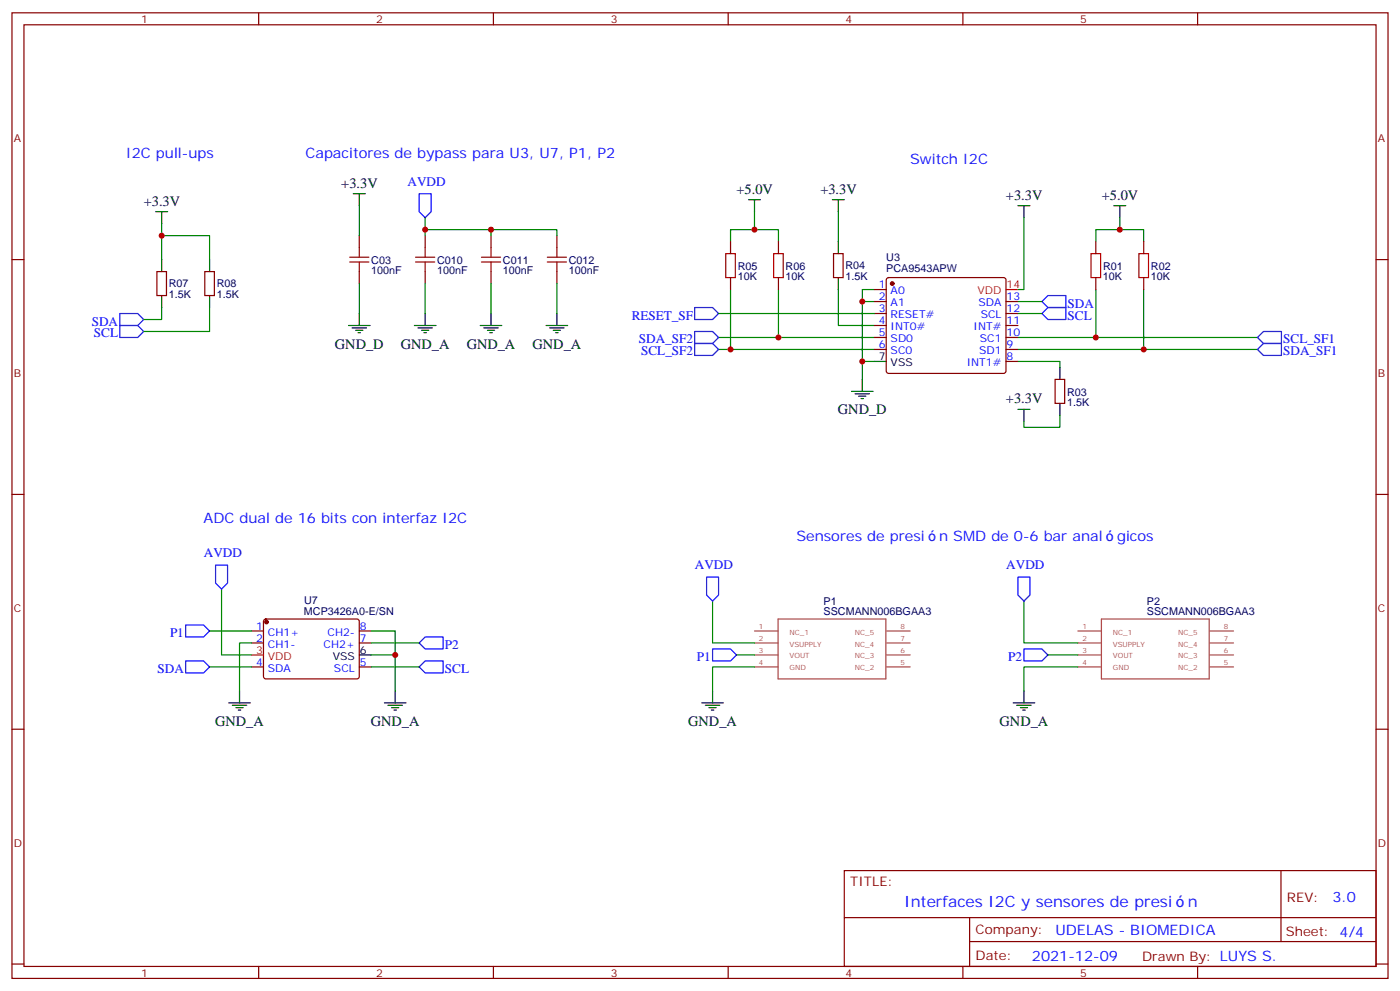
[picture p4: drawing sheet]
<svg xmlns="http://www.w3.org/2000/svg" width="412mm" height="292mm" viewBox="0 0 412 292" stroke-linecap="round" stroke-linejoin="round" font-family="sans-serif">
<g fill="none" stroke="#870000" stroke-width=".35">
<path d="M3.5 3.8h405.4v284.3h-405.4zM7.1 7.3h398.2v277.3h-398.2zM76.2 3.8v3.5M145.3 3.8v3.5M214.5 3.8v3.5M283.6 3.8v3.5M352.8 3.8v3.5M3.5 76.4h3.6M46.2 80h2.8v7h-2.8zM60.3 80h2.8v7h-2.8zM105.8 69.4v3.5M105.8 80v3.5"/>
<path d="M125.2 69.4v3.5M125.2 80v3.5M144.6 69.4v3.5M144.6 80v3.5M164 69.4v3.5M164 80v3.5M215.2 71.2v3.5M229.3 71.2v3.5M245.5 74.7h2.9v7h-2.9zM322.8 71.2v3.5M336.9 71.2v3.5M405.3 76.4h3.6"/>
<path d="M215.2 81.7v3.6M229.3 81.7v3.6M257.5 85.3h3.6M257.5 88.8h3.6M257.5 92.3h3.6M257.5 95.8h3.6M257.5 99.4h3.6M261.3 81.9l.5-.2h33.8l.5 .2 .2 .5v26.9l-.2 .5-.5 .2h-33.8l-.5-.3-.2-.4v-26.9zM296.3 88.8h3.6M296.3 92.3h3.6M296.3 95.8h3.6M296.3 99.4h3.6"/>
<path d="M322.8 81.7v3.6M336.9 81.7v3.6M257.5 102.9h3.6M296.3 102.9h3.6M296.3 106.4h3.6M310.8 111.7h2.8v7.1h-2.8zM3.5 145.6h3.6M405.3 145.6h3.6M74.1 185.8h3.5M74.1 189.3h3.5M74.1 196.4h3.5M77.8 182.5l.5-.2h27.1l.4 .7v16.5l-.7 .4h-27.1l-.4-.7v-16.2z"/>
<path d="M105.8 185.8h3.6M105.8 189.3h3.6M105.8 196.4h3.6M3.5 214.7h3.6M405.3 214.7h3.6M248.7 256.4h156.6v28.2h-156.6zM377.3 256.4v20.9M248.7 270.2h156.5M285.6 277.3h119.6M285.6 270.2v14.1M3.5 283.9h3.6M76.2 284.6v3.5"/>
<path d="M145.3 284.6v3.5M214.5 284.6v3.5M283.6 284.6v3.5M352.8 284.6v3.5M405.3 283.9h3.6"/>
</g>
<g fill="none" stroke="#008700" stroke-width=".35">
<path d="M47.6 76.4v-7h14.1v7M47.6 65.9v3.5M105.8 60.6v8.8M125.2 67.6h19.4v1.8M125.2 64.1v5.3M144.6 67.6h19.4v1.8M215.2 71.2v-3.6h14.1v3.6M222.2 62.3v5.3M246.9 62.3v8.9M301.6 64.1v21.2h-1.7M322.8 71.2v-3.6h14.1v3.6M329.8 64.1v3.5"/>
<path d="M47.6 90.6v3.5h-5.3M61.7 90.6v7h-19.4M105.8 83.5v8.8M125.2 83.5v8.8M144.6 83.5v8.8M164 83.5v8.8M211.7 99.4h17.6M211.7 92.3h45.8M215.2 85.3v17.6h42.3M229.3 85.3v14.1h28.2M246.9 85.3v10.5h10.6M257.5 85.3h-3.5v3.5"/>
<path d="M257.5 88.8h-3.5v17.6M299.9 99.4h70.5M299.9 88.8h7M299.9 92.3h7M322.8 85.3v14.1M336.9 85.3v17.6h33.5M211.7 102.9h3.5M257.5 106.4h-3.5v5.3M299.9 102.9h37M299.9 106.4h12.3v1.8M312.2 122.3v3.5h-10.6v-1.7M65.3 173.5v19.4h8.8"/>
<path d="M209.9 177v12.3h12.3M301.6 177v12.3h15.9M61.7 196.4h12.4M61.7 185.8h12.4M74.1 189.3h-3.5v14.1M109.4 192.9h7v10.5M109.4 185.8h7v7.1M109.4 196.4h14.1M109.4 189.3h14.1M217 192.9h5.2M222.2 196.4h-12.3v7M308.7 192.9h8.8"/>
<path d="M317.5 196.4h-15.9v7"/>
</g>
<g fill="none" stroke="#00f" stroke-width=".35">
<path d="M123.5 57h3.5v5.3l-1.8 1.8-1.7-1.8zM35.3 92.3h5.3l1.7 1.8-1.7 1.7h-5.3zM35.3 95.8h5.3l1.7 1.8-1.7 1.8h-5.3zM204.6 97.6h5.3l1.8 1.8-1.8 1.7h-5.3zM204.6 90.6h5.3l1.8 1.7-1.8 1.8h-5.3zM308.7 90.6h5.3v3.5h-5.3l-1.8-1.8zM308.7 87h5.3v3.6h-5.3l-1.8-1.8zM372.2 97.6h5.3v3.5h-5.3l-1.8-1.7zM204.6 101.1h5.3l1.8 1.8-1.8 1.8h-5.3zM370.4 102.9l1.8-1.8h5.3v3.6h-5.3zM63.5 166.4h3.5v5.3l-1.7 1.8-1.8-1.8zM208.1 169.9h3.6v5.3l-1.8 1.8-1.8-1.8z"/>
<path d="M299.9 169.9h3.5v5.3l-1.8 1.8-1.7-1.8zM54.7 194.6h5.3l1.7 1.8-1.7 1.8h-5.3zM54.7 184h5.3l1.7 1.8-1.7 1.8h-5.3zM125.2 194.6h5.3v3.6h-5.3l-1.7-1.8zM125.2 187.6h5.3v3.5h-5.3l-1.7-1.8zM209.9 191.1h5.3l1.8 1.8-1.8 1.7h-5.3zM301.6 191.1h5.3l1.8 1.8-1.8 1.7h-5.3z"/>
</g>
<g fill="none" stroke="#000" stroke-width=".35">
<path d="M104.1 57h3.5M105.8 57v3.6M220.5 58.8h3.5M222.2 58.8v3.5M245.2 58.8h3.5M246.9 58.8v3.5M45.9 62.3h3.5M47.6 62.3v3.6M47.6 76.4v3.6M61.7 76.4v3.6M246.9 71.2v3.5M299.9 60.6h3.5"/>
<path d="M301.6 60.6v3.5M328.1 60.6h3.5M329.8 60.6v3.5M47.6 87v3.6M61.7 87v3.6M102.7 95.8h6.3M103.7 96.6h4.2M104.8 97.3h2.1M105.5 98h.7M105.8 92.3v3.5M122.1 95.8h6.3M123.1 96.6h4.3"/>
<path d="M124.2 97.3h2.1M124.9 98h.7M125.2 92.3v3.5M141.5 95.8h6.3M142.5 96.6h4.3M143.6 97.3h2.1M144.3 98h.7M144.6 92.3v3.5M160.9 95.8h6.3M161.9 96.6h4.3M163 97.3h2.1M163.7 98h.7"/>
<path d="M164 92.3v3.5M246.9 81.7v3.6M250.8 115.3h6.4M251.9 116h4.2M252.9 116.7h2.2M253.6 117.4h.8M254 111.7v3.6M257.5 106.4h3.6M312.2 108.2v3.5M312.2 118.8v3.5M299.9 120.5h3.5M301.6 120.5v3.6"/>
<path d="M105.8 192.9h3.6M67.4 207h6.3M68.4 207.7h4.3M69.5 208.4h2.1M70.2 209.1h.7M70.6 203.4v3.6M113.2 207h6.4M114.3 207.7h4.2M115.4 208.4h2.1M116.1 209.1h.7M116.4 203.4v3.6M206.7 207h6.4"/>
<path d="M207.8 207.7h4.2M208.8 208.4h2.2M209.5 209.1h.8M209.9 203.4v3.6M298.4 207h6.4M299.5 207.7h4.2M300.6 208.4h2.1M301.3 209.1h.7M301.6 203.4v3.6"/>
</g>
<g fill="#870000" stroke="#870000" stroke-width=".35">
<circle cx="262.8" cy="83.5" r=".53"/>
<circle cx="78.5" cy="183.2" r=".53"/>
</g>
<path d="M296.3 85.3h3.6M74.1 192.9h3.5" fill="none" stroke="#f00" stroke-width=".35"/>
<g fill="none" stroke="#a10000" stroke-width=".35">
<path d="M103 77.2h5.7M103 75.7h5.7M105.8 72.9v2.8M105.8 77.2v2.8M122.4 77.2h5.7M122.4 75.7h5.7M125.2 72.9v2.8M125.2 77.2v2.8M141.8 77.2h5.7M141.8 75.7h5.7M144.6 72.9v2.8M144.6 77.2v2.8"/>
<path d="M161.2 77.2h5.7M161.2 75.7h5.7M164 72.9v2.8M164 77.2v2.8M213.8 74.7h2.8v7h-2.8zM227.9 74.7h2.8v7h-2.8zM321.4 74.7h2.8v7h-2.8zM335.5 74.7h2.8v7h-2.8z"/>
</g>
<g fill="none" stroke="#a64a4a" stroke-width=".35">
<path d="M222.2 185.8h7M222.2 189.3h7M222.2 192.9h7M222.2 196.4h7M229.2 182.3h31.7v17.6h-31.7zM261.2 185.8h6.9M261.2 189.3h6.9M261.2 192.9h6.9M261.2 196.4h6.9M317.5 185.8h6.9M317.5 189.3h6.9M317.5 192.9h6.9"/>
<path d="M317.5 196.4h6.9M324.4 182.3h31.8v17.6h-31.8zM356.4 185.8h7M356.4 189.3h7M356.4 192.9h7M356.4 196.4h7"/>
</g>
<g fill="#c00">
<circle cx="229.3" cy="99.4" r=".88"/>
<circle cx="215.2" cy="102.9" r=".88"/>
<circle cx="322.8" cy="99.4" r=".88"/>
<circle cx="336.9" cy="102.9" r=".88"/>
<circle cx="254" cy="88.8" r=".88"/>
<circle cx="254" cy="106.4" r=".88"/>
<circle cx="329.8" cy="67.6" r=".88"/>
<circle cx="222.3" cy="67.6" r=".88"/>
<circle cx="47.6" cy="69.4" r=".88"/>
<circle cx="116.4" cy="192.9" r=".88"/>
<circle cx="125.2" cy="67.6" r=".88"/>
<circle cx="144.6" cy="67.6" r=".88"/>
</g>
<g font-size="4.6" fill="#00f">
<text x="266.3" y="266.9">Interfaces I2C y sensores de presi</text>
<text x="349.9" y="266.9">n</text>
</g>
<g font-size="4.2" fill="#00f">
<text x="37" y="46.5">I2C pull-ups</text>
<text x="90" y="46.5">Capacitores de bypass para U3, U7, P1, P2</text>
<text x="268.1" y="48.2">Switch I2C</text>
<text x="60" y="154.1">ADC dual de 16 bits con interfaz I2C</text>
<text x="234.6" y="159.3">Sensores de presi</text>
<text x="276.7" y="159.3">n SMD de 0-6 bar anal</text>
<text x="329.1" y="159.3">gicos</text>
<text x="392.5" y="265.6">3.0</text>
<text x="310.9" y="275.2">UDELAS - BIOMEDICA</text>
<text x="304" y="283">2021-12-09</text>
</g>
<g font-size="4.2">
<text x="100.5" y="55.3">+3.3V</text>
<text x="217" y="57">+5.0V</text>
<text x="241.7" y="57">+3.3V</text>
<text x="296.3" y="58.8">+3.3V</text>
<text x="324.6" y="58.8">+5.0V</text>
<text x="42.3" y="60.6">+3.3V</text>
<text x="98.7" y="102.6">GND_D</text>
<text x="118.1" y="102.6">GND_A</text>
<text x="137.5" y="102.6">GND_A</text>
<text x="156.9" y="102.6">GND_A</text>
<text x="296.3" y="118.8">+3.3V</text>
<text x="246.8" y="122">GND_D</text>
<text x="63.4" y="213.7">GND_A</text>
<text x="109.2" y="213.7">GND_A</text>
<text x="202.7" y="213.7">GND_A</text>
<text x="294.5" y="213.7">GND_A</text>
</g>
<g font-size="3.9" fill="#00f">
<text x="120" y="54.8">AVDD</text>
<text x="27" y="95.8">SDA</text>
<text x="186.1" y="94.1">RESET_SF</text>
<text x="314.5" y="94.1">SCL</text>
<text x="314.5" y="90.6">SDA</text>
<text x="27.7" y="99.4">SCL</text>
<text x="188.2" y="101.1">SDA_SF2</text>
<text x="378" y="101.1">SCL_SF1</text>
<text x="188.9" y="104.7">SCL_SF2</text>
<text x="378" y="104.7">SDA_SF1</text>
<text x="60.1" y="164.1">AVDD</text>
<text x="204.7" y="167.7">AVDD</text>
<text x="296.4" y="167.7">AVDD</text>
<text x="50.1" y="187.6">P1</text>
<text x="131.1" y="191.1">P2</text>
<text x="205.3" y="194.6">P1</text>
<text x="297" y="194.6">P2</text>
<text x="46.4" y="198.2">SDA</text>
<text x="131.1" y="198.2">SCL</text>
</g>
<g font-size="3.9" fill="#800">
<text x="250.5" y="260.9">TITLE:</text>
<text x="379.1" y="265.6">REV:</text>
<text x="287.4" y="275.1">Company:</text>
<text x="378.7" y="275.8">Sheet: 4/4</text>
<text x="287.4" y="282.8">Date:</text>
<text x="336.4" y="282.9">Drawn By: LUYS S.</text>
</g>
<g font-size="3.2" fill="#800">
<text x="41.6" y="6.8">1</text>
<text x="110.8" y="6.8">2</text>
<text x="179.9" y="6.8">3</text>
<text x="249.1" y="6.8">4</text>
<text x="318.2" y="6.8">5</text>
<text x="4.1" y="41.9">A</text>
<text x="405.9" y="41.9">A</text>
<text x="4.1" y="111">B</text>
<text x="405.9" y="111">B</text>
<text x="4.1" y="180.2">C</text>
<text x="405.9" y="180.2">C</text>
<text x="4.1" y="249.3">D</text>
<text x="405.9" y="249.3">D</text>
<text x="41.6" y="287.6">1</text>
<text x="110.8" y="287.6">2</text>
<text x="179.9" y="287.6">3</text>
<text x="249.1" y="287.6">4</text>
<text x="318.2" y="287.6">5</text>
</g>
<g font-size="3.2" fill="#000080">
<text x="109.4" y="77.7">C03</text>
<text x="128.8" y="77.7">C010</text>
<text x="148.2" y="77.7">C011</text>
<text x="167.6" y="77.7">C012</text>
<text x="261.1" y="76.9">U3</text>
<text x="109.4" y="80.8">100nF</text>
<text x="128.8" y="80.8">100nF</text>
<text x="148.2" y="80.8">100nF</text>
<text x="167.6" y="80.8">100nF</text>
<text x="217.3" y="82.5">10K</text>
<text x="217.3" y="79.4">R05</text>
<text x="231.4" y="82.5">10K</text>
<text x="231.4" y="79.4">R06</text>
<text x="249.1" y="82.5">1.5K</text>
<text x="249.1" y="79.3">R04</text>
<text x="261.1" y="80">PCA9543APW</text>
<text x="324.9" y="82.5">10K</text>
<text x="324.9" y="79.4">R01</text>
<text x="339" y="82.5">10K</text>
<text x="339" y="79.4">R02</text>
<text x="49.7" y="87.8">1.5K</text>
<text x="49.7" y="84.6">R07</text>
<text x="63.9" y="87.8">1.5K</text>
<text x="63.9" y="84.6">R08</text>
<text x="314.3" y="119.5">1.5K</text>
<text x="314.3" y="116.5">R03</text>
<text x="89.5" y="178">U7</text>
<text x="242.6" y="178">P1</text>
<text x="337.8" y="178">P2</text>
<text x="89.5" y="181">MCP3426A0-E/SN</text>
<text x="242.6" y="181.2">SSCMANN006BGAA3</text>
<text x="337.8" y="181.2">SSCMANN006BGAA3</text>
</g>
<g font-size="3.2" fill="#00f">
<text x="258.9" y="84.9">1</text>
<text x="258.9" y="88.4">2</text>
<text x="262.4" y="86.7">A0</text>
<text x="296.5" y="88.4">13</text>
<text x="258.9" y="92">3</text>
<text x="258.9" y="95.5">4</text>
<text x="262.4" y="90.2">A1</text>
<text x="262.4" y="93.7">RESET#</text>
<text x="288.2" y="90.2">SDA</text>
<text x="288.9" y="93.7">SCL</text>
<text x="296.5" y="95.5">11</text>
<text x="296.5" y="92">12</text>
<text x="258.9" y="99">5</text>
<text x="262.4" y="97.3">INT0#</text>
<text x="262.4" y="100.8">SD0</text>
<text x="286.8" y="97.3">INT#</text>
<text x="288.6" y="100.8">SC1</text>
<text x="296.5" y="99">10</text>
<text x="258.9" y="102.6">6</text>
<text x="262.4" y="104.3">SC0</text>
<text x="284.8" y="107.8">INT1#</text>
<text x="288.4" y="104.3">SD1</text>
<text x="296.5" y="106.1">8</text>
<text x="296.5" y="102.6">9</text>
<text x="75.4" y="185.5">1</text>
<text x="106" y="185.5">8</text>
<text x="75.4" y="189">2</text>
<text x="78.9" y="187.2">CH1+</text>
<text x="78.9" y="190.7">CH1-</text>
<text x="95.3" y="190.7">CH2+</text>
<text x="96.5" y="187.2">CH2-</text>
<text x="106" y="189">7</text>
<text x="75.4" y="196">4</text>
<text x="78.9" y="197.8">SDA</text>
<text x="98.4" y="197.8">SCL</text>
<text x="106" y="196">5</text>
</g>
<g font-size="3.2" fill="#f00">
<text x="288" y="86.7">VDD</text>
<text x="296.5" y="84.9">14</text>
<text x="75.4" y="192.5">3</text>
<text x="78.9" y="194.3">VDD</text>
</g>
<g font-size="3.2">
<text x="258.9" y="106.1">7</text>
<text x="262.4" y="107.8">VSS</text>
<text x="98" y="194.3">VSS</text>
<text x="106" y="192.5">6</text>
</g>
<g font-size="2.1" fill="#a54b4b">
<text x="223.6" y="185.1">1</text>
<text x="265.2" y="185.1">8</text>
<text x="318.8" y="185.1">1</text>
<text x="360.5" y="185.1">8</text>
<text x="223.6" y="188.6">2</text>
<text x="232.6" y="186.8">NC_1</text>
<text x="232.6" y="190.4">VSUPPLY</text>
<text x="251.8" y="190.4">NC_4</text>
<text x="251.8" y="186.8">NC_5</text>
<text x="265.2" y="188.6">7</text>
<text x="318.8" y="188.6">2</text>
<text x="327.8" y="186.8">NC_1</text>
<text x="327.8" y="190.4">VSUPPLY</text>
<text x="347.1" y="190.4">NC_4</text>
<text x="347.1" y="186.8">NC_5</text>
<text x="360.5" y="188.6">7</text>
<text x="223.6" y="192.2">3</text>
<text x="223.6" y="195.7">4</text>
<text x="232.6" y="193.9">VOUT</text>
<text x="232.6" y="197.4">GND</text>
<text x="251.8" y="197.4">NC_2</text>
<text x="251.8" y="193.9">NC_3</text>
<text x="265.2" y="195.7">5</text>
<text x="265.2" y="192.2">6</text>
<text x="318.8" y="192.2">3</text>
<text x="318.8" y="195.7">4</text>
<text x="327.8" y="193.9">VOUT</text>
<text x="327.8" y="197.4">GND</text>
<text x="347.1" y="197.4">NC_2</text>
<text x="347.1" y="193.9">NC_3</text>
<text x="360.5" y="195.7">5</text>
<text x="360.5" y="192.2">6</text>
</g>
</svg>
